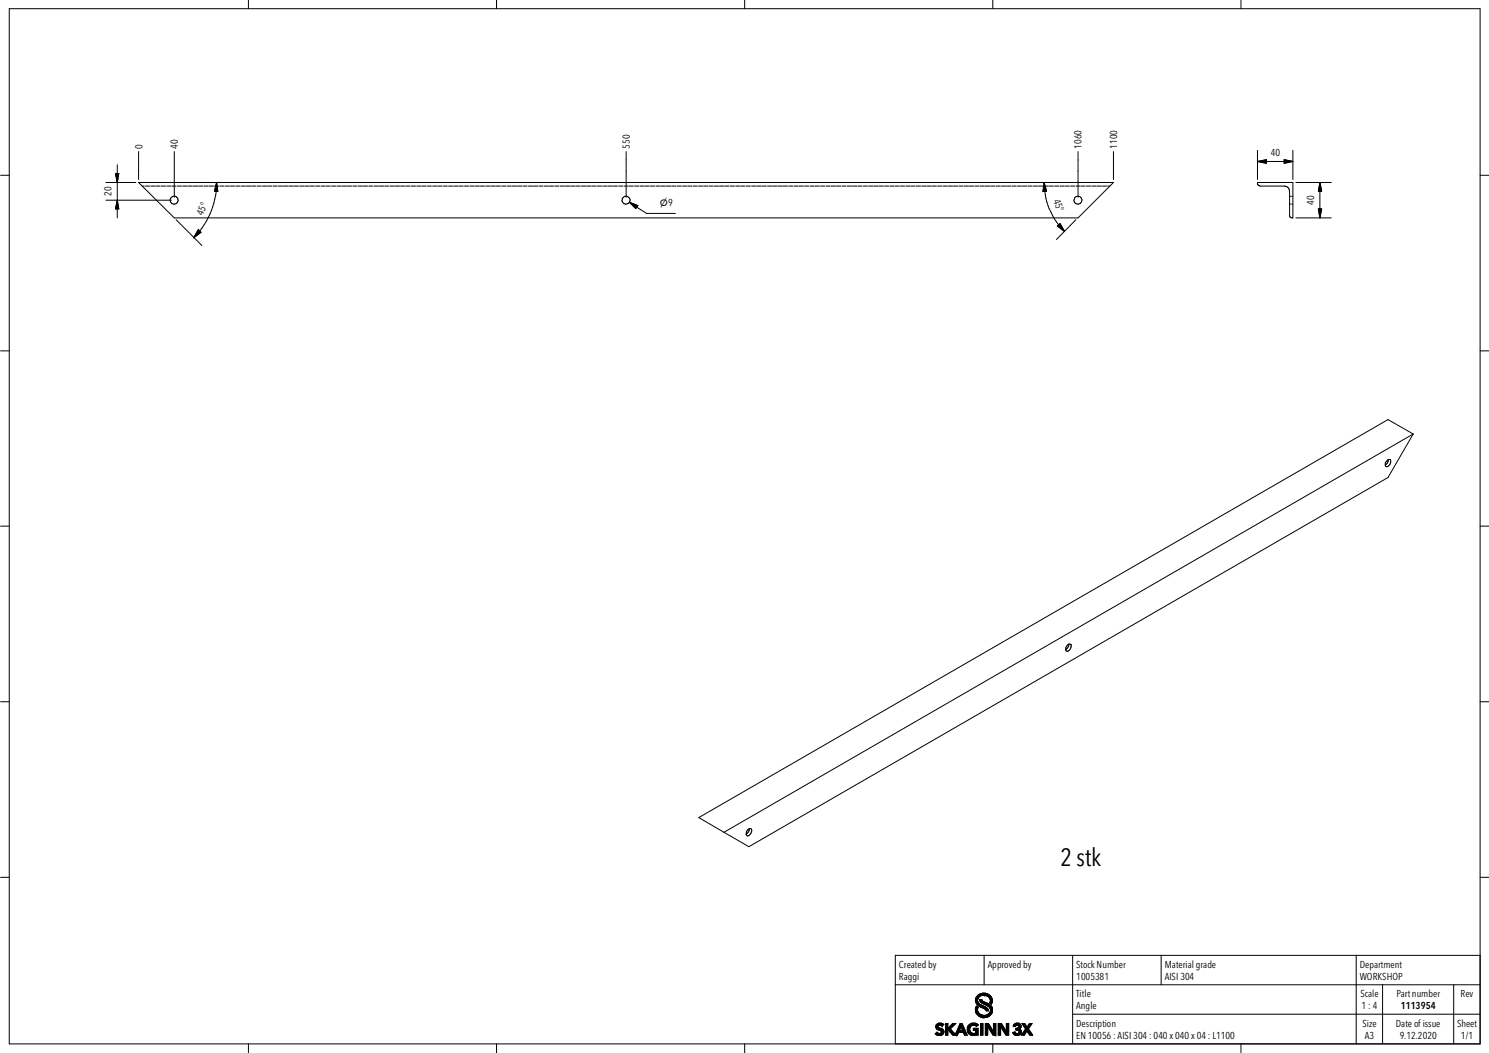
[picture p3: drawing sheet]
<svg xmlns="http://www.w3.org/2000/svg" width="420mm" height="297mm" viewBox="0 0 420 297" stroke-linecap="round" stroke-linejoin="round" font-family="sans-serif">
<g fill="none" stroke="#000" stroke-width=".28">
<path d="M70.1 0v2.5M140.1 0v2.5M210.1 0v2.5M280.2 0v2.5M350.2 0v2.5M2.6 2.5h415v292h-415zM.2 49.4h2.4M29.9 51.5h8.4M29.9 56.5h18.4M32.6 48.9h.9l-.4 2.6zM33.1 56.5l.4 2.4h-.9zM33.1 46.5v15"/>
<path d="M39.1 51.5h275.1l-10 10h-255zM39.1 42.8v7.8M40.1 52.5h.6M41.1 52.5h1.1M42.6 52.5h1.2M44 52.5h1.2M45.5 52.5h1.2M47.1 52.5h1.1M48.5 52.5h1.2M49.2 42.8v12.8M50 52.5h1.2M51.6 52.5h1.1"/>
<path d="M53 52.5h1.3M54.5 52.5h1.3M56 52.5h1.2M57.6 52.5h1.1M59 52.5h1.3M60.5 52.5h1.2M61.1 51.5l.4 2.5-1-.1zM61.1 51.5a21.9 21.9 0 0 1-6.4 15.6M62 52.5h1.2M63.6 52.5h1.2M65 52.5h1.2M66.5 52.5h1.2"/>
<path d="M68.1 52.5h1.1M69.5 52.5h1.3M71 52.5h1.2M72.5 52.5h1.2M74.1 52.5h1.2M75.5 52.5h1.2M77 52.5h1.2M78.6 52.5h1.1M80 52.5h1.3M81.5 52.5h1.3M83 52.5h1.2M84.6 52.5h1.2"/>
<path d="M86 52.5h1.3M87.5 52.5h1.2M89.1 52.5h1.1M90.6 52.5h1.2M92 52.5h1.2M93.5 52.5h1.2M95.1 52.5h1.2M96.5 52.5h1.3M98 52.5h1.2M99.6 52.5h1.1M101.1 52.5h1.2M102.5 52.5h1.2"/>
<path d="M104 52.5h1.2M105.6 52.5h1.2M107 52.5h1.3M108.5 52.5h1.2M110.1 52.5h1.1M111.5 52.5h1.3M113 52.5h1.3M114.5 52.5h1.2M116.1 52.5h1.2M117.6 52.5h1.2M119 52.5h1.2M120.6 52.5h1.1"/>
<path d="M122.1 52.5h1.2M123.5 52.5h1.2M125 52.5h1.2M126.6 52.5h1.2M128 52.5h1.3M129.5 52.5h1.2M131.1 52.5h1.1M132.6 52.5h1.2M134 52.5h1.3M135.5 52.5h1.2M137.1 52.5h1.1M138.5 52.5h1.3"/>
<path d="M140 52.5h1.2M141.6 52.5h1.1M143.1 52.5h1.2M144.5 52.5h1.3M146 52.5h1.2M147.6 52.5h1.1M149.1 52.5h1.2M150.5 52.5h1.2M152 52.5h1.2M153.6 52.5h1.2M155 52.5h1.2M156.5 52.5h1.2"/>
<path d="M158.1 52.5h1.1M159.5 52.5h1.3M161 52.5h1.3M162.5 52.5h1.2M164.1 52.5h1.2M165.5 52.5h1.3M167 52.5h1.2M168.6 52.5h1.1M170.1 52.5h1.2M171.5 52.5h1.3M173 52.5h1.2M174.6 52.5h1.2"/>
<path d="M176.1 52.5h1.2M176.7 42.8v12.8M177.5 52.5h1.2M177.6 57.1l2.4 .9-.6 .8zM177.6 57.1l4.8 3.1h8.2M179.1 52.5h1.1M180.6 52.5h1.2M182 52.5h1.2M183.5 52.5h1.2M185.1 52.5h1.2M186.5 52.5h1.3M188 52.5h1.3"/>
<path d="M189.6 52.5h1.1M191.1 52.5h1.2M192.6 52.5h1.2M194 52.5h1.2M195.6 52.5h1.2M197.1 52.5h1.2M198.5 52.5h1.2M200.1 52.5h1.1M201.6 52.5h1.2M203 52.5h1.3M204.5 52.5h1.2M206.1 52.5h1.2"/>
<path d="M207.6 52.5h1.2M209 52.5h1.2M210.6 52.5h1.1M212.1 52.5h1.2M213.5 52.5h1.3M215 52.5h1.2M216.6 52.5h1.2M218 52.5h1.3M219.5 52.5h1.3M221.1 52.5h1.1M222.6 52.5h1.2M224.1 52.5h1.2"/>
<path d="M225.5 52.5h1.2M227.1 52.5h1.1M228.6 52.5h1.2M230 52.5h1.2M231.6 52.5h1.1M233.1 52.5h1.2M234.5 52.5h1.3M236 52.5h1.2M237.6 52.5h1.1M239.1 52.5h1.2M240.5 52.5h1.3M242.1 52.5h1.1"/>
<path d="M243.6 52.5h1.2M245.1 52.5h1.2M246.5 52.5h1.3M248.1 52.5h1.1M249.6 52.5h1.2M251.1 52.5h1.2M252.5 52.5h1.2M254.1 52.5h1.2M255.6 52.5h1.2M257 52.5h1.2M258.6 52.5h1.1M260.1 52.5h1.2"/>
<path d="M261.5 52.5h1.3M263 52.5h1.2M264.6 52.5h1.2M266.1 52.5h1.2M267.5 52.5h1.3M269.1 52.5h1.1M270.6 52.5h1.2M272.1 52.5h1.2M273.5 52.5h1.2M275.1 52.5h1.2M276.6 52.5h1.2M278 52.5h1.3"/>
<path d="M279.6 52.5h1.1M281.1 52.5h1.2M282.6 52.5h1.2M284 52.5h1.2M285.6 52.5h1.2M287.1 52.5h1.2M288.5 52.5h1.2M290.1 52.5h1.1M291.6 52.5h1.2M293 52.5h1.3M294.5 52.5h1.3M294.6 51.5l.7 2.4-1 .1z"/>
<path d="M294.6 51.5a18.9 18.9 0 0 0 5.8 13.8M296.1 52.5h1.2M297.6 52.5h1.2M299.1 52.5h1.2M300.6 52.5h1.1M302.1 52.5h1.2M303.6 52.5h1.2M304.2 42.8v12.8M305 52.5h1.2M306.6 52.5h1.2M308.1 52.5h1.2M309.5 52.5h1.3"/>
<path d="M311.1 52.5h1.1M312.6 52.5h.6M314.2 42.8v7.8M354.8 45.6l2.6-.6v1.1zM354.8 51.5h10v10l-.8-.3-.1-.3v-7a1.64 1.64 0 0 0-1.3-1.4h-7l-.7-.4zM354.8 42.4v8.2M354.8 45.6h10M362.4 45l2.4 .6-2.4 .5zM363.9 55.4h.3M363.9 57.6h.3M364.5 55.4h.3M364.5 57.6h.3"/>
<path d="M364.8 42.4v8.2M365.7 51.5h10M372 58.9h.9l-.5 2.6zM372.4 51.5l.5 2.4h-.9zM372.4 51.5v10M417.6 49.4h2.6M49.7 62l7.3 7.3M56 64.8l.7 .7-2 1.6zM298.4 63.8l.7-.7 1.3 2.2zM303.6 62l-5.5 5.6M365.7 61.5h10M.2 99h2.4"/>
<path d="M417.6 99h2.6M391.5 129.8l.8-.1a1.36 1.36 0 0 1-1.2 1.9l-.2-1zM391.7 129.6v.7l-.8 .8M398.8 122.4l-7.1 12.3-180.4 104.1-7-4M398.8 122.4l-7.1-4-194.5 112.2 7.1 4.2M398.8 122.4l-194.5 112.4M.2 148.4h2.4M417.6 148.4h2.6M.2 198h2.4M301.3 181.9l.9-.1a1.34 1.34 0 0 1-1.3 1.8l-.2-.9zM301.6 181.7l-.1 .7-.8 .8M417.6 198h2.6"/>
<path d="M211 234.1l.7-.4 .3 .1a1.36 1.36 0 0 1-1.3 1.9l-.1-.7zM211.4 233.8l-.1 .6-.7 .9M.2 247.5h2.4M417.6 247.5h2.6M252.6 277.8h165M277.7 269.5v8.3M302.7 269.5v25M327.6 269.5v8.3M382.7 269.5v25M390.1 277.8v16.7M410.2 277.8v16.7M417.6 269.5h-165v25"/>
<path d="M70.1 294.5v2.5M140.1 294.5v2.5M210.1 294.5v2.5M264.1 289.8l.2 .5M264.1 289.4v.4M264.1 291.8l.4 .2M264.3 290.3l.4 .2M264.4 291.2h.1M264.4 291.2l-.5 .5M264.4 291.2l.2 .1M264.4 291.2l-.5 .4 .2 .2M264.5 291.3l-.4 .4"/>
<path d="M264.5 288.8l-.3 .3M264.5 292l.2 .1M264.6 291.3l-.5 .5M264.6 291.3l.2 .2M264.7 291.4l-.5 .5M264.7 290.5l.5 .2M264.7 289.6l-.5 .6M264.7 292.1h.6M264.7 289.6l.1 .2M264.7 289.5v.1M264.8 291.5l-.5 .4M264.8 289.8l-.5 .5"/>
<path d="M264.8 288.6l-.7 .8M264.8 288.6h.8M264.8 291.5h.6M264.8 289.8l.1 .1M264.9 289.9l-.4 .5M264.9 289.9l.4 .2M265 291.5l-.5 .5M265.1 289.9l-.5 .5M265.1 289.2l-1 .9M265.1 288.6l-1 1M265.2 291.5l-.6 .5M265.2 290l-.5 .5"/>
<path d="M265.2 288.6l-1.1 1.2M265.2 289.1l.4 .1M265.2 289.1l-.1 .1M265.2 290.7h.1M265.3 290.1l-.5 .5M265.3 290.1l.7 .2M265.3 290.7l.3 .2M265.4 288.6l-1.3 1.3M265.5 290.1l-.5 .5M265.6 290.9v.5l-.9 .7M265.6 290.2l-.5 .5M265.6 288.6l-.5 .6"/>
<path d="M265.6 289.2l.2 .3M265.6 288.6l.7 .4M265.8 290.2l-.6 .5M265.8 288.6l-.6 .5M265.8 289.5h.1M265.8 290.2l-.5 .5M265.9 288.7l-.5 .5M265.9 291.8l-.6 .3M266 290.3l-.5 .5M266 288.8l-.4 .4M266 290.3l.3 .4M266.1 290.4l-.5 .5"/>
<path d="M266.1 288.9l-.4 .4M266.2 290.5l-.5 .5M266.3 290.7h.1M266.3 290.7v.8l-.5 .4M266.3 290.7l-1.4 1.4M266.3 290.7l-.7 .6M266.3 289l-.5 .4M266.3 289l-.5 .5M266.3 291.3l-.7 .8M266.3 291.1l-1 1M266.3 290.9l-1.2 1.2M266.9 288.7h.1"/>
<path d="M266.9 288.7h.6M266.9 288.7v3.3M267 288.7l-.1 .2M267.2 288.7l-.3 .4M267.5 290.5v1.5h-.6M267.5 288.7v1.4l1.3-1.4h.9l-1.6 1.5 1.5 1.6M267.5 291.8l-.3 .2M267.5 291.6l-.5 .4M267.5 291.4l-.6 .6M267.5 291.3l-.6 .6M267.5 291.1l-.6 .6M267.5 290.8l-.6 .7"/>
<path d="M267.5 290.7l-.6 .6M267.5 290.5l-.6 .7M267.5 289.9l-.6 .7M267.5 289.7l-.6 .7M267.5 289.6l-.6 .6M267.5 289.4l-.6 .7M267.5 289.1l-.6 .8M267.5 289l-.6 .6M267.5 288.8l-.6 .7M267.5 288.7l-.6 .6M267.5 290.5l1.4 1.5M268.2 290.3l-.4 .4"/>
<path d="M268.3 290.4l-.4 .5M268.4 290.5l-.4 .5M268.5 290.6l-.5 .5M268.6 290.7l-.5 .5M268.6 290.8l-.4 .5M268.7 290.9l-.4 .4M268.8 291l-.4 .4M268.9 292h1.3M268.9 291.1l-.4 .5M268.9 288.7l-2 2M269 291.2l-.4 .5M269.1 291.4l-.4 .4"/>
<path d="M269.1 291.3l-.5 .5M269.1 288.7l-2.2 2.3M269.3 291.5l-.5 .4M269.3 288.7l-1.8 1.8M269.4 291.6l-.5 .4M269.5 291.7l-.4 .3M269.5 288.7l-1.9 1.9M269.6 291.8l-.3 .2M269.7 288.7l-2 2M269.8 292h.1M270.3 291.7l-.3 .3M270.4 291.4l-.6 .6"/>
<path d="M270.8 290.7l-1.3 1.3M270.8 290.7h.8M270.8 290.5l-1.1 1.2M270.9 288.7h.1M270.9 288.7h.5l1.6 3.3h-.8l-.3-.7h-1.4l-.3 .7M270.9 290.2l-1.2 1.2M270.9 288.7l-1.3 3.1M271 290.7l-1.3 1.3M271.1 289.9l-1.2 1.2M271.2 290.7l-.6 .6M271.2 289.6l-1.1 1.1M271.2 288.7l-.4 .4"/>
<path d="M271.2 289.6l-.4 1.1M271.2 289.6l.4 1.1M271.3 290.7l-.5 .6M271.3 288.7l-.7 .7M271.5 290.7l-.6 .6M271.5 288.9l-1.2 1.2M271.5 288.7l-1 1M271.6 289l-1.4 1.4M271.7 289.1l-.5 .5M271.7 289.2l-.4 .5M271.8 289.4l-.5 .4M271.9 289.6l-.5 .6"/>
<path d="M271.9 289.5l-.6 .5M271.9 289.7l-.5 .5M272 290l-.5 .5M272 289.9l-.5 .5M272.1 290.2l-.5 .5M272.2 290.4l-.9 .9M272.2 290.2l-1 1.1M272.3 290.5l-.8 .8M272.4 290.8l-.5 .5M272.4 290.7l-.7 .6M272.4 291.1l-.5 .5M272.4 290.9l-.5 .5"/>
<path d="M272.5 291.2l-.5 .5M272.6 291.3l-.5 .5M272.7 291.6l-.4 .4M272.7 291.4l-.6 .5M272.8 291.7l-.4 .3M272.9 291.9l-.1 .1M272.9 291.8l-.3 .2M273 290.9l.2 .4M273 289.8v1.1M273.2 291.3l.1 .2M273.3 291.5l.4 .3M273.6 290.5l-.6 .6"/>
<path d="M273.6 290.7l-.5 .5M273.6 290.2l-.6 .7M273.7 290.9l-.5 .5M273.7 290.7l-.5 .6M273.7 290.1l-.7 .6M273.7 291.8l.3 .2M273.8 291l-.5 .5M273.8 289.7l-.8 1M273.8 288.9l-.7 .6M273.8 291l.3 .3M273.8 289.7l-.2 .5 .2 .8M273.9 291.2l-.5 .4"/>
<path d="M274 292h.1M274 291.3l-.5 .4M274.1 291.3l-.5 .5M274.1 291.3l.2 .1M274.1 288.7l-1.1 1.1M274.2 291.4l-.5 .4M274.3 291.4l-.4 .5M274.3 288.6l-1.3 1.5M274.3 291.4l.2 .1M274.5 291.5l-.5 .5M274.5 289.2l-.7 .5M274.5 289.2l.9 .2"/>
<path d="M274.6 288.6l-1.6 1.6M274.6 291.5l-.5 .5M274.7 290.1l-.1 .1M274.7 288.6l-1.7 1.8M274.8 291.5l-.6 .6M274.9 288.6l-.7 .7M275 291.5l-.6 .6M275 290.1l-.4 .2M275.1 288.6l-.6 .6M275.2 290.1l-.6 .5M275.2 291.4l-.6 .7M275.2 288.6l-.5 .6"/>
<path d="M275.2 288.6l-1.2 .1-.8 .6-.2 .5M275.2 281.9l.1 .7M275.2 284.4v1l.3 .5M275.2 291.4l-.7 .1M275.2 288.6l.3 .1M275.3 290.1l-.6 .6M275.3 282.6l.8 1.1M275.3 281.8l-.1 .1M275.3 290.7l-.1 .7M275.3 290.7h-.7v-.6h1.4v1.7M275.5 290.1l-.6 .6M275.5 288.7l-.6 .5"/>
<path d="M275.5 285.9l.7 .7M275.5 288.7l.4 .3M275.6 283.8l.5 .3-.3 .5M275.6 283.8l-.2 .3M275.6 283.8l-.4 .6M275.7 290.1l-.6 .6M275.7 288.8l-.5 .5M275.7 288.9l-.4 .5M275.7 283.9l-.5 .5M275.8 290.1l-.5 .6M275.8 285.1l-.5 .5M275.8 284.9l-.5 .6"/>
<path d="M275.8 284.7l-.6 .6M275.8 284.6l-.6 .6M275.8 284l-.6 .6M275.8 282.3l-.4 .5M275.8 282.1l-.5 .5M275.8 284.6l.2 .9M275.9 289l-.5 .4M275.9 285.4l-.4 .4M275.9 285.2l-.5 .5M275.9 284.1l-.7 .7M275.9 282.6l-.4 .4M275.9 282.4l-.5 .6"/>
<path d="M275.9 281.9l-.7 .6M275.9 282.4v.2M275.9 282.6l.2 .2M275.9 289l.1 .1M276 291.8h.1M276 289.1h.1M276 291.8l-.1 .1M276 291.6l-.3 .4M276 291.4l-.6 .7M276 291.3l-.8 .8M276 291.1l-1 1M276 290.9l-1.3 1.2"/>
<path d="M276 290.7l-.7 .6M276 290.5l-.7 .7M276 290.3l-.7 .7M276 290.2l-.7 .5M276 289.1l-.5 .4M276 285.5l-.5 .4M276 284.1l-.8 .9M276 282.7l-.4 .4M276 285.5l.2 .2M276 291.8l-.9 .3-1-.1M276 289.1l-.4 .5-.2-.2M276.1 285.6l-.4 .5"/>
<path d="M276.1 282.8l-.4 .5M276.1 281.5l-.3 .5 .1 .4M276.1 281.5l-.9 .9M276.1 282.8l.2 .2M276.1 283.7l.7 .4M276.2 285.7l-.5 .5M276.2 283l-.5 .4M276.2 286.6l.2 .2M276.2 285.7l.3 .4M276.3 285.8l-.6 .5M276.3 283l-.5 .5M276.3 283l.1 .2"/>
<path d="M276.3 285.9l-.4 .4M276.3 283.1l-.4 .4M276.4 286l-.4 .4M276.4 283.2l-.4 .4M276.4 280.4l-1 1M276.4 286.8l.3 .1M276.4 283.2l.3 .2M276.5 286.1l-.4 .4M276.5 283.3l-.4 .4M276.5 286.1l.9 .3M276.5 282.4l1 .8M276.6 281.9l-.2 .2"/>
<path d="M276.7 288.7h.1M276.7 288.7h.7v3.3h-.7M276.7 286.2l-.5 .4M276.7 283.4l-.4 .4M276.7 286.9l.4 .1M276.7 283.4l.8 .4M276.7 288.7v3.3M276.8 286.3l-.5 .4M276.8 283.5l-.5 .4M276.8 281.9l-.4 .4M276.8 280.2l-1.5 1.6M276.8 284.1l1 .5"/>
<path d="M276.8 288.7l-.1 .2M276.8 283.5l-.4 .5M276.9 286.3l-.5 .5M276.9 281.9l-.4 .5M276.9 280.8a2.04 2.04 0 0 1 2.2 .6M276.9 280.8l-.8 .7M277 286.3l-.5 .6M277 283.5l-.4 .6M277 282l-.4 .5M277 280.2l-1.8 1.7M277 282l-.6-.1 .1 .5M277 282l.2 .3"/>
<path d="M277.1 288.7l-.4 .4M277.1 282.2l-.4 .4M277.1 287h.3M277.2 282.3l.2 .1M277.2 286.3l-.5 .6M277.2 283.6l-.5 .5M277.2 282.3l-.4 .4M277.3 288.7l-.6 .5M277.3 283.6l-.5 .5M277.3 282.4l-.5 .4M277.3 280.2l-2.1 2M277.4 287h.1"/>
<path d="M277.4 291.6l-.6 .4M277.4 291.9l-.1 .1M277.4 291.8l-.3 .2M277.4 291.3l-.7 .7M277.4 291.2l-.7 .6M277.4 291l-.7 .7M277.4 290.8l-.7 .7M277.4 290.7l-.7 .6M277.4 290.4l-.7 .7M277.4 290.2l-.7 .7M277.4 290.1l-.7 .6M277.4 289.9l-.7 .7"/>
<path d="M277.4 289.7l-.7 .7M277.4 289.5l-.7 .7M277.4 289.3l-.7 .7M277.4 289.1l-.7 .7M277.4 289l-.7 .6M277.4 288.8l-.7 .6M277.4 286.4l-.6 .5M277.4 282.4l-.5 .5M277.4 287h.5M277.4 282.4l.1 .1M277.4 286.4h.1M277.4 283.7l-.5 .5"/>
<path d="M277.4 280.2l-.9 .9M277.4 286.4h.6M277.5 286.4l-.6 .5M277.5 283.8l-.4 .4M277.5 282.5l-.5 .5M277.5 283.2l.3 .1M277.5 282.5l.3 .1M277.5 283.8l.3 .1M277.6 282.5l-.4 .5M277.6 280.2l-.7 .6M277.7 286.4l-.6 .6M277.7 283.8l-.5 .5"/>
<path d="M277.8 283.9l-.4 .4M277.8 282.6l-.5 .5M277.8 280.2l-.6 .6M277.8 283.3l.7 .3M277.8 282.6l.2 .2M277.8 283.9l.1 .1M277.8 284.6h.1M277.9 280.8h.1M277.9 286.4l-.6 .6M277.9 282.7l-.5 .4M277.9 280.2h.1M277.9 284l-.5 .4"/>
<path d="M277.9 280.2a2.2 2.2 0 0 0-2.6 1.6M277.9 287h.3M277.9 284l.6 .3M277.9 284.6l.3 .3M277.9 280.2l1.1 .4M278 292h.7v-2.4l1.5 2.4M278 286.4l-.6 .6M278 284.1l-.4 .4M278 282.8l-.5 .4M278 280.2l-.6 .6M278 282.8l.5 .2M278.1 284.1l-.4 .5"/>
<path d="M278.1 282.8l-.4 .5M278.1 280.2l-.5 .6M278.2 288.7l-.2 .1M278.2 284.9l.1 .2M278.3 286.3l-.7 .8M278.3 284.1l-.5 .5M278.3 282.9l-.5 .4M278.3 280.2l-.5 .6M278.4 288.7l-.4 .4M278.4 284.2l-.5 .4M278.4 283l-.5 .4M278.5 284.3l-.5 .4"/>
<path d="M278.5 280.2l-.6 .6M278.5 283.6l.4 .3M278.5 284.3l.4 .6M278.5 288.7l-.5 .5M278.5 284.4l-.4 .4M278.5 283l-.5 .5M278.5 280.3l-.4 .5M278.5 283l.5 .2a1.71 1.71 0 0 1 1.1 1.4M278.6 286.2l-.8 .9M278.6 284.5l-.4 .4M278.6 283l-.4 .5M278.7 291.8l-.2 .2"/>
<path d="M278.7 291.7l-.3 .3M278.7 291.5l-.5 .5M278.7 291.3l-.7 .7M278.7 291.2l-.7 .6M278.7 290.9l-.7 .7M278.7 290.7l-.7 .7M278.7 290.6l-.7 .7M278.7 290.4l-.7 .7M278.7 290.2l-.7 .7M278.7 290l-.7 .7M278.7 289.8l-.7 .7M278.7 284.6l-.4 .5"/>
<path d="M278.7 280.4l-.4 .4M278.8 288.7l-.8 .7M278.8 284.7l-.4 .5M278.8 283l-.5 .5M278.8 280.4l-.4 .5M278.9 288.7h.1M278.9 288.7h-.9v3.3M278.9 288.7l-.9 .9M278.9 285.1l-.2 .1M278.9 284.9l-.4 .3M278.9 283.1l-.4 .5M278.9 283.9l.4 .4"/>
<path d="M278.9 284.9v.3l-.6-.1M278.9 288.7l1.4 2.3M279 288.9l-1 .8M279 280.5l-.5 .4M279 289l-1 .9M279 283.2l-.5 .5M279 280.6l-.4 .4M279 280.6l.3 .2M279.1 289.1l-1.1 1.1M279.1 283.3l-.4 .4M279.1 281.4l.2 .3M279.2 289.1l-1.2 1.2"/>
<path d="M279.2 283.4l-.4 .4M279.2 280.7l-.5 .4M279.3 289.4l-.4 .5M279.3 289.3l-.5 .4M279.3 283.5l-.4 .4M279.3 280.8l-.4 .4M279.3 281.7l.2 .7M279.3 284.3l.2 .3M279.3 280.8l.2 .1M279.4 289.6l-.4 .4M279.4 280.8l-.4 .5M279.5 289.6l-.5 .5"/>
<path d="M279.5 284.6a1.5 1.5 0 0 1-1.5 1.8M279.5 283.5l-.5 .5M279.5 282.4l-.1 .3M279.5 280.9l-.5 .4M279.5 280.9l.2 .4M279.6 289.7l-.6 .5M279.6 283.6l-.6 .5M279.6 281l-.5 .4M279.6 289.9l-.5 .4M279.6 283.7l-.4 .4M279.6 281.1l-.4 .4M279.7 290l-.5 .4"/>
<path d="M279.7 283.8l-.4 .5M279.7 281.3l-.4 .4M279.7 281.3a1.62 1.62 0 0 1 0 2M279.8 290.2l-.4 .5M279.8 290.1l-.5 .5M279.8 285.9l-.7 .8M279.8 284l-.5 .4M279.8 283.2l-.1 .1M279.8 281.4l-.4 .5M279.8 281.3l-.5 .5M279.8 285.9l-.6 .7-1 .4M279.9 290.3l-.4 .4"/>
<path d="M279.9 284.1l-.4 .5M279.9 284.1l-.5 .4M279.9 281.6l-.5 .5M280 290.4l-.4 .5M280 285.6l-1.3 1.3M280 284.3l-.5 .5M280 282.9l-.4 .3M280 281.9l-.5 .5M280 281.8l-.5 .5M280.1 290.7l-.5 .5M280.1 290.6l-.5 .4M280.1 284.6v1l-.3 .3"/>
<path d="M280.1 285.3l-1.6 1.6M280.1 285.1l-1.9 1.9M280.1 284.9l-2.2 2.1M280.1 284.7l-.7 .8M280.1 284.6l-.6 .6M280.1 284.4l-.6 .6M280.1 282.6l-.5 .5M280.1 282.4l-.7 .6M280.1 282.2l-.8 .8M280.1 282l-.9 .9 .5 .4M280.2 294.5v2.5M280.2 290.7l-.5 .6"/>
<path d="M280.2 292h.8M280.2 290.9l-.4 .4M280.3 291l-.4 .5M280.4 288.7l-.1 .1M280.6 288.7l-.3 .3M280.8 288.7l-.5 .4M281 292h.1M281 288.7h-.7v2.3M281 291.8l-.2 .2M281 291.6l-.4 .4M281 291.4l-.6 .6M281 291.3l-.8 .7"/>
<path d="M281 291.1l-.8 .8M281 290.9l-.9 .9M281 290.7l-1 1M281 290.5l-1.1 1.1M281 290.3l-.7 .7M281 290.2l-.7 .6M281 290l-.7 .7M281 289.7l-.7 .7M281 289.6l-.7 .6M281 289.4l-.7 .7M281 289.2l-.7 .7M281 289.1l-.7 .5"/>
<path d="M281 288.9l-.7 .6M281 288.7l-.7 .6M281 288.7v3.3M281.9 288.7l-.2 .2M282.1 288.7l-.4 .4M282.3 288.7l-.6 .5M282.4 291.9l-.1 .1M282.4 291.8l-.3 .2M282.4 291.6l-.5 .4M282.4 291.4l-.7 .6M282.4 291.2l-.7 .6M282.4 291l-.7 .7"/>
<path d="M282.4 290.8l-.7 .7M282.4 290.7l-.7 .6M282.4 290.4l-.7 .7M282.4 290.2l-.7 .7M282.4 290.1l-.7 .6M282.4 289.9l-.7 .7M282.4 289.7l-.7 .7M282.4 288.7l-.7 .8M282.6 288.9l-.9 .9M282.6 288.8l-.9 .8M282.7 289l-1 1M282.8 289.1l-1.1 1.1"/>
<path d="M282.9 289.2l-.5 .4M282.9 289.3l-.5 .5M283 289.5l-.5 .4M283.1 289.6l-.4 .6M283.1 289.6l-.5 .4M283.2 289.8l-.4 .4M283.3 289.9l-.4 .5M283.4 290l-.5 .5M283.5 290.2l-.6 .4M283.5 290.2l-.5 .5M283.6 290.5l-.4 .4M283.6 290.4l-.5 .4"/>
<path d="M283.7 290.6l-.4 .5M283.8 290.7l-.4 .5M283.9 290.8l-.5 .5M284.1 288.7l-.1 .1M284.3 288.7l-.3 .4M284.5 288.7l-.5 .5M284.6 288.7v3.3h-.7l-1.5-2.4v2.4h-.7M284.6 288.7h-.6v2.3l-1.4-2.3h-.9v3.3M284.6 291.8l-.1 .2M284.6 291.7l-.3 .3M284.6 291.5l-.5 .5M284.6 291.3l-.6 .7"/>
<path d="M284.6 291.2l-.8 .7M284.6 290.9l-.8 .9M284.6 290.7l-.9 1.1M284.6 290.6l-1 1.1M284.6 290.4l-1.1 1.1M284.6 290.2l-1.1 1.2M284.6 290l-.6 .7M284.6 289.8l-.6 .7M284.6 289.6l-.6 .7M284.6 289.5l-.6 .7M284.6 289.3l-.6 .6M284.6 289.1l-.6 .6"/>
<path d="M284.6 288.9l-.6 .7M284.6 288.7l-.6 .7M285.8 291.3h.1M285.8 291.3l.2 .4M285.9 289.4h.1M286 291.7l.2 .1M286.1 291.2l-.2 .2M286.2 291.8l.2 .2M286.3 291.1l-.4 .4M286.4 291.2l-.4 .5M286.4 291.2l.1 .1M286.4 291.2l-.6 .1"/>
<path d="M286.4 292l.3 .1M286.5 291.3l-.4 .5M286.5 288.7l-.5 .5M286.5 291.3l.2 .2M286.6 291.4l-.4 .4M286.7 290.1h.1M286.7 291.5l-.5 .4M286.7 290.1v.5M286.7 290.6h.4M286.7 291.5h.1M286.8 288.6l-.8 .9M286.8 289.2l-.2 .4-.7-.2"/>
<path d="M286.8 291.5l-.4 .5M286.8 289.1h.2M286.8 291.5l.2 .1M286.9 290.1l-.2 .1M287 291.6l-.5 .4M287 288.6l-.8 .9M287 289.1l.3 .1M287.1 290l-.4 .4M287.1 290l-.4 .1M287.1 290.6l.1 .1M287.2 291.5l-.5 .6M287.2 288.6l-1 1"/>
<path d="M287.2 290.7h.1M287.3 289.2l.1 .1M287.3 288.6l-.9 1M287.3 290.7l.3 .5M287.4 291.4h.1M287.4 289.4l.1 .3-.4 .3M287.4 289.3v.1M287.5 288.6l-.5 .5M287.6 288.7l-.4 .4M287.6 291.2l-.6 .4M287.7 290.3l.4 .4M287.8 288.8l-.5 .4"/>
<path d="M287.9 290.4l-.5 .3M287.9 288.9l-.5 .4M287.9 291.8l-1.2 .3M287.9 290.4l-.4 .4M287.9 289l.2 .8-.8 .9M287.9 289l-.5 .4M287.9 289l-.5-.4h-.7l-.8 .8M288 290.6l-.4 .4M288 289.1l-.5 .5M288.1 291.6l-.3 .3M288.1 290.7l-.5 .5M288.1 289.7l-.9 1"/>
<path d="M288.1 289.5l-1 1.1M288.1 289.4l-1.2 1.2M288.1 289.2l-1.4 1.4M288.1 290.7h.1M288.2 291.3l-.8 .8M288.2 291.1l-1 1M288.2 290.9l-1.2 1.2M288.2 290.7l-1.4 1.4M288.2 290.7l-.2 1M288.6 288.7l-.2 .2M288.8 288.7l-.3 .3M289 288.7l-.4 .4"/>
<path d="M289.1 288.7h-.7l1 1.5-1.2 1.8h.8l.8-1.2M289.1 288.7l-.4 .4M289.1 288.7l.7 1M289.2 291.8l-.2 .2M289.2 288.8l-.5 .5M289.3 288.9l-.5 .5M289.4 289.1l-.5 .4M289.5 291.3l-.7 .7M289.5 289.2l-.5 .5M289.5 289.1l-.5 .5M289.5 289.4l-.4 .4M289.6 289.5l-.4 .4"/>
<path d="M289.7 290.9l-1.1 1.1M289.7 289.6l-.4 .5M289.8 289.7l-.5 .5M290.2 290.4l-.4 .4M290.2 290.2l-1.8 1.8M290.3 290.5l-.4 .4M290.4 290.6l-.4 .5M290.5 288.7h.1M290.5 288.7h.7l-1 1.5 1.2 1.8h-.8l-.8-1.2M290.5 290.7l-.5 .5M290.5 288.7l-.7 1M290.6 290.8l-.5 .5"/>
<path d="M290.6 289.6l-2.3 2.3M290.6 290.9l-.5 .5M290.6 288.7l-.5 .4M290.7 291.2l-.4 .4M290.7 291l-.5 .5M290.8 291.3l-.4 .5M290.8 288.7l-.9 .9M290.9 291.3l-.4 .5M290.9 289.1l-2.3 2.3M291 291.4l-.5 .5M291 288.7l-1.7 1.7M291.1 291.6l-.5 .4"/>
<path d="M291.2 291.7l-.4 .3M291.2 288.7l-2.2 2.2M291.2 291.8l-.2 .2M291.3 291.9l-.1 .1M302.7 286.1h114.9M350.2 294.5v2.5"/>
<circle cx="49.1" cy="56.4" r="1.12"/>
<circle cx="176.6" cy="56.4" r="1.12"/>
<circle cx="304.2" cy="56.5" r="1.11"/>
</g>
<path d="M32.6 48.9h.9l-.4 2.6zM33.1 56.5l.4 2.4h-.9zM61.1 51.5l.4 2.5-1-.1zM177.6 57.1l2.4 .9-.6 .8zM294.6 51.5l.7 2.4-1 .1zM354.8 45.6l2.6-.6v1.1zM362.4 45l2.4 .6-2.4 .5zM372 58.9h.9l-.5 2.6zM372.4 51.5l.5 2.4h-.9zM56 64.8l.7 .7-2 1.6zM298.4 63.8l.7-.7 1.3 2.2z" fill="#000"/>
<text font-size="7" x="299.2" y="244.2">2 stk</text>
<g font-size="2.8">
<text x="40.2" y="42" transform="rotate(-90 40.2 42)">0</text>
<text x="50.2" y="42" transform="rotate(-90 50.2 42)">40</text>
<text x="177.7" y="42" transform="rotate(-90 177.7 42)">550</text>
<text x="305.2" y="42" transform="rotate(-90 305.2 42)">1060</text>
<text x="315.2" y="42" transform="rotate(-90 315.2 42)">1100</text>
<text x="358.6" y="44">40</text>
<text x="31.5" y="55.4" transform="rotate(-90 31.5 55.4)">20</text>
<text x="297.2" y="56.6" transform="rotate(68 297.2 56.6)">45°</text>
<text x="370.8" y="57.8" transform="rotate(-90 370.8 57.8)">40</text>
<text x="57.2" y="60.9" transform="rotate(-67 57.2 60.9)">45°</text>
<text x="253.6" y="273">Created by</text>
<text x="278.7" y="273">Approved by</text>
<text x="303.7" y="273">Stock Number</text>
<text x="328.7" y="273">Material grade</text>
<text x="383.7" y="273">Department</text>
<text x="253.6" y="276.4">Raggi</text>
<text x="303.7" y="276.4">1005381</text>
<text x="303.7" y="281.3">Title</text>
<text x="328.7" y="276.4">AISI 304</text>
<text x="383.7" y="276.4">WORKSHOP</text>
<text x="383.9" y="281.3">Scale</text>
<text x="394" y="281.3">Part number</text>
<text x="412.1" y="281.3">Rev</text>
<text x="303.7" y="284.6">Angle</text>
<text x="384.2" y="284.6">1 : 4</text>
<text x="395.3" y="284.6">1113954</text>
<text x="303.7" y="289.6">Description</text>
<text x="303.7" y="293">EN 10056 : AISI 304 : 040 x 040 x 04 : L1100</text>
<text x="384.5" y="289.6">Size</text>
<text x="385.1" y="293">A3</text>
<text x="393.9" y="289.6">Date of issue</text>
<text x="395" y="293">9.12.2020</text>
<text x="411.1" y="289.6">Sheet</text>
<text x="412.2" y="293">1/1</text>
</g>
<text font-size="2.6" x="186.3" y="58.2">n9</text>
</svg>
